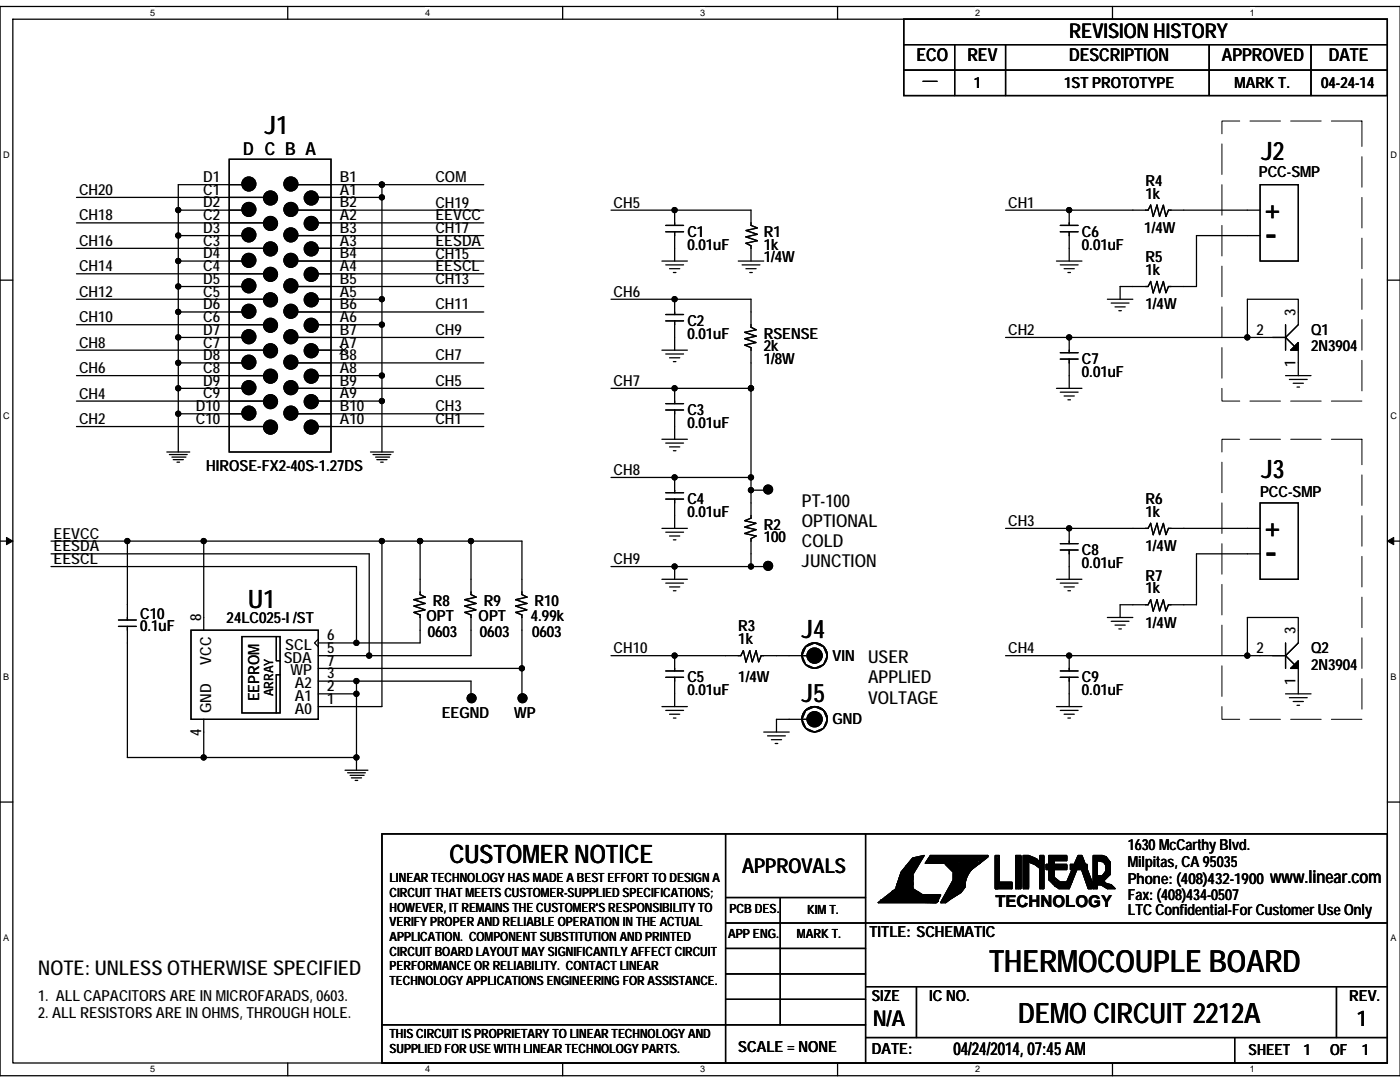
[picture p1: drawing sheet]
<svg xmlns="http://www.w3.org/2000/svg" width="279mm" height="216mm" viewBox="0 0 279 216" stroke-linecap="round" stroke-linejoin="round" font-family="sans-serif">
<path d="M0 1.3h279.4v213.4h-279.4zM2.6 3.8h274.3v208.3h-274.3z" fill="none" stroke="#000" stroke-width=".25"/>
<g fill="#fff">
<path d="M30 1.5h1v2.1h-1z"/>
<path d="M30 212.4h1v2h-1z"/>
</g>
<path d="M57.4 1.3v2.5M57.4 212.1v2.6" fill="none" stroke="#000" stroke-width=".25"/>
<g fill="#fff">
<path d="M84.9 1.5h1v2.1h-1z"/>
<path d="M84.9 212.4h1v2h-1z"/>
</g>
<path d="M112.3 1.3v2.5M112.3 212.1v2.6" fill="none" stroke="#000" stroke-width=".25"/>
<g fill="#fff">
<path d="M139.7 1.5h1v2.1h-1z"/>
<path d="M139.7 212.4h1v2h-1z"/>
</g>
<path d="M167.2 1.3v2.5M167.2 212.1v2.6" fill="none" stroke="#000" stroke-width=".25"/>
<g fill="#fff">
<path d="M194.6 1.5h1v2.1h-1z"/>
<path d="M194.6 212.4h1v2h-1z"/>
</g>
<path d="M222 1.3v2.5M222 212.1v2.6" fill="none" stroke="#000" stroke-width=".25"/>
<g fill="#fff">
<path d="M249.4 1.5h1v2.1h-1z"/>
<path d="M249.4 212.4h1v2h-1z"/>
<path d="M.7 29.9h1.2v2h-1.2z"/>
<path d="M277.5 29.9h1.3v2h-1.3z"/>
<path d="M.7 81.9h1.2v2.1h-1.2z"/>
<path d="M277.5 81.9h1.3v2.1h-1.3z"/>
</g>
<path d="M0 55.9h2.6M276.9 55.9h2.5" fill="none" stroke="#000" stroke-width=".25"/>
<g fill="#fff">
<path d="M.7 134h1.2v2h-1.2z"/>
<path d="M277.5 134h1.2v2h-1.2z"/>
</g>
<path d="M0 108h2.6M276.9 108h2.5" fill="none" stroke="#000" stroke-width=".25"/>
<path d="M1.3 107.2l1.3 .8-1.3 .7zM276.9 108l1.3-.8v1.5z" fill="#000" stroke="#000" stroke-width=".2"/>
<g fill="#fff">
<path d="M.7 186.1h1.2v2h-1.2z"/>
<path d="M277.5 186.1h1.2v2h-1.2z"/>
</g>
<g fill="none" stroke="#000" stroke-width=".25">
<path d="M180.4 3.8h96.5v15.3h-96.5zM180.4 8.9h96.5M180.4 14h96.5M190.5 8.9v10.2M200.7 8.9v10.2M241.3 8.9v10.2M261.6 8.9v10.2M45.7 31.8h20.4v58.4h-20.4zM48.3 36.9h-12.7v5M52.6 39.4h-37.3M59.5 36.9h16.7M63.5 39.4h12.7"/>
<path d="M76.2 39.4v20.3M76.2 36.9v2.5M76.2 36.9h20.3M251.5 36.9h7.6v15.2h-7.6zM15.3 59.7h37.3M15.3 54.6h37.3M15.3 44.5h37.3M35.6 41.9h12.7M35.6 47h12.7M35.6 52.1h12.7M35.6 57.2h12.7M35.6 41.9v5.1"/>
<path d="M35.6 47v5.1M35.6 57.2v5.1M35.6 52.1v5.1M52.6 49.6h-37.3M59.5 41.9h37M59.5 52.1h37M59.5 47h37M59.5 57.2h37M63.5 59.7h12.7M63.5 44.5h33M63.5 49.6h33M63.5 54.6h33"/>
<path d="M76.2 59.7v5.1M121.9 41.9h12.7M121.9 59.7h12.7M132.1 52.1h5.1M132.9 52.9h3.5M132.9 46.2h3.5M132.9 45h3.5M133.6 53.6h2.1M134.4 54.4h.5M134.6 41.9h15.3v3.1l1.3 .5-2.3 .5 2.3 .8-2.3 .5 2.3 .7-2.3 .5 1 .5v3.1M134.6 59.7h15.3v5.6l1 .5-2.3 .5 2.3 .8-2.3 .5 2.3 .7-2.3 .6 1.3 .5v8.1M134.6 46.2v5.9"/>
<path d="M134.6 41.9v3.1M134.6 59.7v3.1M147.3 52.1h5.1M148.1 52.9h3.6M148.9 53.6h2M149.6 54.4h.5M200.7 41.9h12.7M210.8 52.1h5.1M211.6 52.9h3.6M211.6 46.2h3.6M211.6 45h3.6M212.4 53.6h2"/>
<path d="M213.1 54.4h.5M213.4 41.9h15.7l.5-1 .5 2.3 .8-2.3 .5 2.3 .8-2.3 .5 2.3 .5-1.3h18.3M213.4 41.9v3.1M213.4 46.2v5.9M221 59.7h5.1M251.5 47h-12.7v10.2h-5.6l-.5 1.2-.5-2.2-.8 2.2-.5-2.2-.8 2.2-.5-2.2-.5 1h-5.6v2.5M15.3 75h37.3M15.3 69.9h37.3M15.3 64.8h37.3M35.6 62.3h12.7M35.6 67.3h12.7M35.6 72.4h12.7"/>
<path d="M35.6 72.4v5.1h12.7M35.6 67.3v5.1M35.6 62.3v5M35.6 77.5v5.1M59.5 62.3h37M59.5 72.4h37M59.5 67.3h37M59.5 77.5h37M63.5 64.8h12.7M63.5 75h12.7M63.5 69.9h5.1M76.2 64.8v10.2"/>
<path d="M76.2 75v5M121.9 77.5h12.7M132.1 69.9h5.1M132.9 70.6h3.5M132.9 64h3.5M132.9 62.8h3.5M133.6 71.4h2.1M134.4 72.2h.5M134.6 64v5.9M134.6 77.5v3M134.6 77.5h15.3M149.9 77.5v17.8"/>
<path d="M200.7 67.3h12.7M210.8 77.5h5.1M211.6 78.3h3.6M211.6 71.6h3.6M211.6 70.4h3.6M212.4 79h2M213.1 79.8h.5M213.4 67.3h35.5M213.4 71.6v5.9M213.4 67.3v3.1M221.8 60.5h3.5M222.5 61.2h2.1"/>
<path d="M223.3 62h.5M248.9 67.3v-7.6h10.2v5.1l-2.5 2.5 1.7 1.8M248.9 67.3h7.7M256.6 75h5M256.6 64.8v5.1M257.3 75.7h3.6M258.1 76.5h2M258.8 77.2h.6M259.1 69.9v5.1M15.3 85.1h37.3M33.3 90.2h4.6M33.8 90.7h3.6"/>
<path d="M34.3 91.2h2.8M34.6 91.7h2M35.3 92.2h.5M35.6 82.6h12.7M35.6 82.6v7.6M52.6 80h-37.3M59.5 82.6h37M63.5 80h12.7M63.5 85.1h33M73.9 90.2h4.6M74.4 90.7h3.6M75 91.2h2.7"/>
<path d="M75.2 91.7h2M76 92.2h.5M76.2 80v10.2M121.9 95.3h12.7M132.1 87.7h5.1M132.9 88.4h3.5M132.9 81.8h3.5M132.9 80.5h3.5M132.9 99.6h3.5M132.9 98.3h3.5M133.6 89.2h2.1M134.4 89.9h.5"/>
<path d="M134.6 95.3h15.3M134.6 81.8v5.9M134.6 99.6v5.8M134.6 95.3v3M149.9 97.8v5.6l-1.3 .5 2.3 .5-2.3 .8 2.3 .5-2.3 .7 2.3 .6-1 .5v5.6M149.9 95.3v2.5M149.9 97.8h2.5M152.4 97.8h.1M10.2 108h15.2v15.7M10.2 113.1h60.9v15.2M10.2 110.5h63.5v20.3M25.4 108h15.3"/>
<path d="M40.7 108h35.5M40.7 108v17.8M76.2 108v33h-12.7M76.2 108h7.6M83.8 108v10.6l1.1 .5-2.3 .6 2.3 .7-2.3 .5 2.3 .8-2.3 .5 1.2 .5v5.6h-12.7M83.8 108h10.2M94 108v10.6l1 .5-2.3 .6 2.3 .7-2.3 .5 2.3 .8-2.3 .5 1.3 .5v8.1h-20.3M94 108h10.2v10.6l1 .5-2.3 .6 2.3 .7-2.3 .5 2.3 .8-2.3 .5 1.3 .5v10.7M121.9 113.1h12.7v2.5M132.1 105.4h5.1M132.1 115.6h5.1M132.9 106.2h3.5"/>
<path d="M132.9 116.4h3.5M133.6 107h2.1M133.6 117.1h2.1M134.4 107.7h.5M134.4 117.9h.5M134.6 113.1h15.3M149.9 113.1h2.5M152.4 113.1h.1M200.7 105.4h12.7M210.8 115.6h5.1M211.6 116.4h3.6M211.6 109.7h3.6"/>
<path d="M211.6 108.5h3.6M212.4 117.1h2M213.1 117.9h.5M213.4 105.4h15.7l.5-1 .5 2.3 .8-2.3 .5 2.3 .8-2.3 .5 2.3 .5-1.3h18.3M213.4 109.7v5.9M213.4 105.4v3.1M251.5 110.5h-12.7v10.2h-5.6l-.5 1.2-.5-2.2-.8 2.2-.5-2.2-.8 2.2-.5-2.2-.5 1h-5.6v2.5M251.5 100.4h7.6v15.2h-7.6zM23.6 125h3.6M23.6 123.7h3.6M25.4 125v26.2h15.3M38.1 125.8h25.4v17.7h-25.4z"/>
<path d="M48.3 127h7.6v15.3h-7.6zM55.1 127v4.8h.8M55.9 134.6h-.8v7.7M63.5 130.8h10.2M63.5 138.5h7.6M63.5 133.4h40.7M63.5 135.9h7.6M63.5 127.5l-.7 .8 .7 .8M63.5 128.3h7.6M71.1 135.9h22.9v2.6M71.1 138.5v12.7M71.1 135.9v2.6"/>
<path d="M94 138.5h.1M104.2 133.4v5.1M104.2 138.5h.1M121.9 130.8h12.7M132.9 135.1h3.5M132.9 133.9h3.5M134.6 135.1v5.9M134.6 130.8h13.2l.6-1 .5 2.3 .7-2.3 .5 2.3 .8-2.3 .5 2.3 .5-1.3h8.1M134.6 130.8v3.1M160 130.8a2.53 2.53 0 0 1 2.6-2.5 2.53 2.53 0 0 1 2.5 2.5M160 130.8h1.1M200.7 130.8h12.7"/>
<path d="M211.6 135.1h3.6M211.6 133.9h3.6M213.4 130.8h35.5M213.4 130.8v3.1M213.4 135.1v5.9M221 123.2h5.1M221.8 124h3.5M222.5 124.7h2.1M223.3 125.5h.5M248.9 130.8v-7.6h10.2v5.1l-2.5 2.5 1.7 1.8M248.9 130.8h7.7M256.6 138.5h5"/>
<path d="M256.6 128.3v5.1M257.3 139.2h3.6M258.1 140h2M259.1 133.4v5.1M40.7 143.5v7.7M40.7 151.2h30.4M68.9 153.7h4.5M69.4 154.2h3.5M69.9 154.7h2.8M70.1 155.2h2.1M70.9 155.7h.5M71.1 151.2v2.5"/>
<path d="M132.1 141h5.1M132.9 141.8h3.5M133.6 142.5h2.1M134.4 143.3h.5M152.4 146.1h5.1M153.2 146.8h3.5M153.9 147.6h2.1M154.7 148.4h.5M160 143.5a2.53 2.53 0 0 1 2.6-2.5 2.53 2.53 0 0 1 2.5 2.5M160 143.5h-5v2.6M160 143.5h1.1M210.8 141h5.1"/>
<path d="M211.6 141.8h3.6M212.4 142.5h2M213.1 143.3h.5M258.8 140.7h.6M0 160h2.6M76.2 166.4h200.7v45.7h-200.7zM144.8 166.4v45.7M144.8 179.1h27.9M155.7 179.1v25.4M172.7 166.4v45.7M178.1 179.1l8.4 .2M178.1 179.3l8.4 .3"/>
<path d="M180.1 175l-.8 2.6-3 2.3 10.4 .2 .5-.8h-3l-2.6-1.7v-2.8l2.1-3.3-2.8 3.3-1 2.8-2.1 1.5M180.4 178.6h1.2M180.4 178.8h1.2M180.6 174.8l-.7 2M180.9 175l-1 2.8-2.1 1.5M180.9 176.8l-.3 .8M180.9 176l-.8 2.1M181.1 177.8l-2 1M181.1 178.1l-2 1M181.1 175v2.8M181.1 174.8v2.8l2.1 1.5M181.1 177.8l2.1 1.5"/>
<path d="M181.9 174.5l2.3-3.5-2.1 .5-2.2 2.8-1.1 3-3.5 2.8h11.7l.7-1.5h-3.5l-2.1-1.3v-2.8l2.3-3.8-2.3 .5-2.2 2.8-1.1 3.1M182.1 174.8v2.8l2.1 1.2M182.4 171.5h1.3v.2h-1.8v.3h1.3v.2h-1.8v.3h1.8v.2h-2.3v.3h2v.2h-2.3v.3h1.8v.5h-2v-.2h1.5v.5h.2h-2.2v.2h2.2v.5h-2.5v-.2h2.5v.7h-2.8v-.2h2.6v.7v-.2h-2.6v.2h2.8v.6v-.3h-3v.3h2.8v.2h-2.8v.3h3v.2h-3.3v.3h3.6v.2h-4.3v.3h5.3v.2h-5.8v.3h9.9v.2h-10.4v.3h10.1h-10.6v.2h10.6v.6v-.3h-11.4v.3h11.2M182.4 172.2l-1.5 1.8M183.2 171.2h.7M183.4 171.2l-.2 .3-1.1 .2-2 2.8M183.4 171.5l-.2 .2-1.1 .3-2 2.8-.8 2.5-3 2.3 10.4 .3 .5-.8h-3l-2.6-1.8v-2.8l2.1-3.3-2.8 3.3M184.9 171.7h11M184.9 172h.8M185.2 171.5h11.2M185.4 172h9.7M185.4 171.2h11"/>
<path d="M185.7 170.7h11.4M185.7 172.2h9.6M185.7 170.7v.3h11.4M185.7 170.7l-1 1.5h3.8l1.8 1.8v1.5l-2.6 4.6h1l3.1-2 .8-1M188.5 178.8h1.8M188.5 179.1h1.3M188.5 172l2.3 1.8M188.7 178.3h2.3M188.7 178.6h2.1M188.7 172.2l2.1 2.1-.3 1.5-1.8 3M189 178.1h2.5M189.3 177.6h2.5"/>
<path d="M189.3 177.8h2.5M189.3 171.7l1.5 1.5M189.5 177.3h2.8M189.5 171.5l1.8 1.5M189.8 177.1h2.5M190 176.3h2.6M190.3 174.3v1.5M190.3 172.5l1 1M190.3 171.7l1.2 2.1M190.3 173.5h3M190.3 176h2M190.5 174.3v1l-2.5 4.8"/>
<path d="M190.5 173.8h2.6M190.5 175h2.3M190.5 175.8h2.1M190.8 174h2.3M190.8 174.3h1.5v2.5l-1 1.5-2.6 1.6h-.5v-.6M190.8 174.8h1.5M190.8 175.3h1.2M190.8 174.5h2.3M191 173.8v1.7l-2.5 4.1M191.8 172.5l-.5 3.8-1.3 1.8M191.8 174v2.3l-1 1.3M191.8 171.5l-.3 3.3"/>
<path d="M192 176.8l-.7 1-2.3 1.8h-.8M192.3 171.5l-.5 1.2-.5 3.9-1.3 1.7M192.6 174.8v2h-2.8M192.6 173.5v2h-2.1M192.8 174v1.3M193.3 171.5l-1.8 1.5-.7-1M193.3 171.7l-1 1M193.3 173.8l-.2 .5M193.3 174l-1 1.8M193.8 172.7h-4l1.2 1.3v1.8l-2.5 4.1M194.3 172.5l-2.3 1.5v2.3M194.3 172.7l-2.3 1.6v2.3l-.7 1-2.3 1.7"/>
<path d="M194.3 171.7l-2 1.3M194.3 171.5l-2.5 1.7M194.6 172.5h-5.9l2.1 2v.5l-2.3 4.3M194.6 172.7l-2.8 2.1v2l-2.3 2h-.5l2-2.5h-.2v-2.3l-1-1h4M195.1 171.7l-3.1 1.8 1.3-1M195.7 172.2a5.3 5.3 0 0 0-3.1 4.8M197.1 170.7v.3M197.1 170.7l-3.3 2.5h-4M197.1 171l-4.5 3.5v2.1h-2.6M198.6 177.3h.6M198.6 171h.8v5.3h2.6v1h-3.4zM198.9 171.2v5.4"/>
<path d="M198.9 171.5v5.3M199.2 171.5v5.6h-.6v-6.4h.8v5.3h2.6v1.1h-3.4M199.2 171.2v5.6h2.5M199.2 176.6h2.5M202.7 170.7h1v6.4h-1zM202.7 171h1v6.3h-1zM203 171.2v5.9M203 171v5.8M203.2 171v6.3M203.5 171v5.8M203.5 171.2v5.9M204.2 170.7h1.1l1.2 .5 1 .8v-1.3h.8v6.4h-.8v-4.1l-1-.8-1.2-.5v5.4h-1.1z"/>
<path d="M204.2 171h1.1l1.2 .5 1 .7v-1.2h.8v6.3h-.8v-4.1l-1-.7-1.2-.5v5.3h-1.1zM204.5 171v5.8h.5v-5.6h1.3v.3h-1.3h2v.2h-2h2.3v.3h-1.3v.2h1.8v-1.2h.2v6.1h-.2v-4.9M204.7 171.5l2.1 .7 1.2 1M204.7 171v5.8M208 171.2v6.1M208 171v6.1M208 173l-1.2-1-2.1-.8v5.9M208.8 172.5h4.1v.7h-4.1zM208.8 172.7h4.1v.8h-4.1zM209.1 173h3.5M209.1 173.2h3.5M209.3 171h2"/>
<path d="M209.3 170.7h3.6v.8h-2.6v3.5l1.3 1h1.3l2.3-5.3h.7l2.1 5.3v1.1h-.8l-1.8-5.1-2 5.1h-2.1l-.7-.5-1.3-1.3zM209.3 171v4.5l1.3 1.3 .7 .5h2.1l2-5.1 1.8 5.1h.8v-1l-2.1-5.3h-.7M209.3 171.2h2M209.3 171h3.6v.7h-2.6v3.6l1.3 1h1.3M209.6 171v4.5h.7h-.2v-4.3M211.1 171h1.5M211.3 171.2h-1.5v4.1l1.8 1.5 1.5-.2 2.3-5.4M211.3 171.2h1.3h-1.5M212.6 171.5h-2.8v4l1.8 1.6 1.5-.3M213.6 172.7h3.3v.8h-3.3v-1h3.3v.7h-3.3M213.9 173h3M213.9 173.2h3"/>
<path d="M213.9 176h-3.8v.3h3.5v.3h-3v.2h2.8M215.2 171h.7v.5h-.7zM215.2 171.2l-2.3 5.4M215.4 171.7l-2.3 5.4M215.4 171l.5 .2-.7 .3v-.3h.7v.5h-1v.3M215.7 171l2.3 5.6M215.7 171.7l2 5.6M215.7 172l1.7 5.3M215.9 171.5l1.8 5.3M215.9 171.7l1.8 5.4M218.7 171.5h-.2v5.3M218.7 171.7v5.4"/>
<path d="M218.7 171.2h1M218.7 171.5h1.5M218.7 171.2h1.5l.8 .8 .3 1.8-1.8 1.7 2 1.3M218.7 171.5v5.3M218.7 171.2h-.2v5.4M218.7 171h1M219 175.8h1M219 174.8h1l.7-1v-1.3l-.5-.8-1.2-.2v5.6h-.8v-6.4h1.8l.7 .3 .8 1v2.3l-1.3 1.2M219 176h1.2l1.1 .8h.7M220.2 171.7l.5 .5M220.2 171.5l.8 .7 .3 1.8M220.2 171.5l.5 .5 .3 2.3"/>
<path d="M220.7 171.2l-.7-.2h-1.8v6.3h.8v-5.6l1.2 .3 .5 .7v1.3l-.7 1h-1M220.7 171.2l.8 1-.2 .5v1.3M220.7 171.5l.6 1M220.7 171.2l.6 1M221 172.7v1.3M221 172.5v1.3M221.3 173l.2-.5-.2 1.8-1.3 1.2h-1M221.3 174l-1.8 1.8 2 1.3M221.3 174l-1.3 1.3h-1M221.5 172v2.5l-1.3 1.3 .5 .5 1.1 .3 .7 .7h-1.5l-1.3-.7h-.7M221.5 172.7v1.3M222.3 177.1h-1.3l-1.3-.8h-.7h1.2l1.1 .8"/>
<path d="M276.9 160h2.5M144.8 184.2h132.1M144.8 189.3h27.9M144.8 194.3h27.9M144.8 199.4h27.9M172.7 196.9h104.2M182.9 196.9v10.1M266.7 196.9v10.1M76.2 204.5h96.5M172.7 207h104.2M246.4 207v5.1"/>
<circle cx="162.6" cy="130.8" r="2.53"/>
<circle cx="162.6" cy="143.5" r="2.53"/>
</g>
<path d="M243.9 24.2h27.9v55.8h-27.9zM243.9 87.7h27.9v55.8h-27.9z" fill="none" stroke="#000" stroke-width=".2" stroke-dasharray="6.1 2"/>
<g fill="#000" stroke="#000" stroke-width=".25">
<path d="M258.3 69.1l.8-.8v1.6h-1.5z" fill-rule="evenodd"/>
<path d="M258.3 69.1l.8-.8v1.6h-1.5z" fill-rule="evenodd"/>
<path d="M258.3 132.6l.8-.8v1.6h-1.5z" fill-rule="evenodd"/>
<path d="M258.3 132.6l.8-.8v1.6h-1.5z" fill-rule="evenodd"/>
<circle cx="49.7" cy="36.7" r="1.39"/>
<circle cx="54" cy="39.5" r="1.39"/>
<circle cx="58" cy="36.7" r="1.39"/>
<circle cx="62.1" cy="39.5" r="1.39"/>
<circle cx="76.2" cy="39.4" r=".5"/>
<circle cx="76.2" cy="36.8" r=".5"/>
<circle cx="35.6" cy="52.1" r=".5"/>
<circle cx="35.6" cy="41.9" r=".5"/>
<circle cx="35.6" cy="47" r=".5"/>
<circle cx="35.6" cy="57.2" r=".5"/>
<circle cx="49.7" cy="52" r="1.39"/>
<circle cx="49.7" cy="57" r="1.39"/>
<circle cx="49.7" cy="41.8" r="1.39"/>
<circle cx="49.7" cy="46.9" r="1.39"/>
<circle cx="54" cy="54.7" r="1.39"/>
<circle cx="54" cy="44.6" r="1.39"/>
<circle cx="54" cy="49.7" r="1.39"/>
<circle cx="54" cy="59.8" r="1.39"/>
<circle cx="58" cy="52" r="1.39"/>
<circle cx="58" cy="46.9" r="1.39"/>
<circle cx="58" cy="41.8" r="1.39"/>
<circle cx="58" cy="57" r="1.39"/>
<circle cx="62.1" cy="44.6" r="1.39"/>
<circle cx="62.1" cy="49.7" r="1.39"/>
<circle cx="62.1" cy="54.7" r="1.39"/>
<circle cx="62.1" cy="59.8" r="1.39"/>
<circle cx="76.2" cy="59.7" r=".5"/>
<circle cx="134.6" cy="59.7" r=".5"/>
<circle cx="134.6" cy="41.9" r=".5"/>
<circle cx="213.4" cy="41.9" r=".5"/>
<circle cx="35.6" cy="72.4" r=".5"/>
<circle cx="35.6" cy="77.5" r=".5"/>
<circle cx="35.6" cy="62.2" r=".5"/>
<circle cx="35.6" cy="67.3" r=".5"/>
<circle cx="49.7" cy="77.4" r="1.39"/>
<circle cx="49.7" cy="62.1" r="1.39"/>
<circle cx="49.7" cy="67.2" r="1.39"/>
<circle cx="49.7" cy="72.3" r="1.39"/>
<circle cx="54" cy="70" r="1.39"/>
<circle cx="54" cy="75.1" r="1.39"/>
<circle cx="54" cy="64.9" r="1.39"/>
<circle cx="58" cy="62.1" r="1.39"/>
<circle cx="58" cy="67.2" r="1.39"/>
<circle cx="58" cy="77.4" r="1.39"/>
<circle cx="58" cy="72.3" r="1.39"/>
<circle cx="62.1" cy="70" r="1.39"/>
<circle cx="62.1" cy="64.9" r="1.39"/>
<circle cx="62.1" cy="75.1" r="1.39"/>
<circle cx="76.2" cy="64.8" r=".5"/>
<circle cx="76.2" cy="74.9" r=".5"/>
<circle cx="134.6" cy="77.5" r=".5"/>
<circle cx="149.9" cy="77.5" r=".5"/>
<circle cx="213.4" cy="67.3" r=".5"/>
<circle cx="248.9" cy="67.3" r=".5"/>
<circle cx="35.6" cy="82.6" r=".5"/>
<circle cx="49.7" cy="82.4" r="1.39"/>
<circle cx="54" cy="80.1" r="1.39"/>
<circle cx="54" cy="85.2" r="1.39"/>
<circle cx="58" cy="82.4" r="1.39"/>
<circle cx="62.1" cy="85.2" r="1.39"/>
<circle cx="62.1" cy="80.1" r="1.39"/>
<circle cx="76.2" cy="80" r=".5"/>
<circle cx="134.6" cy="95.3" r=".5"/>
<circle cx="149.9" cy="97.8" r=".5"/>
<circle cx="149.9" cy="95.3" r=".5"/>
<circle cx="153.3" cy="97.7" r=".88"/>
<circle cx="25.4" cy="108" r=".5"/>
<circle cx="40.6" cy="108" r=".5"/>
<circle cx="76.2" cy="108" r=".5"/>
<circle cx="83.8" cy="108" r=".5"/>
<circle cx="94" cy="108" r=".5"/>
<circle cx="134.6" cy="113" r=".5"/>
<circle cx="149.9" cy="113" r=".5"/>
<circle cx="153.3" cy="112.9" r=".88"/>
<circle cx="213.4" cy="105.4" r=".5"/>
<circle cx="71.1" cy="138.4" r=".5"/>
<circle cx="71.1" cy="128.3" r=".5"/>
<circle cx="71.1" cy="135.9" r=".5"/>
<circle cx="73.7" cy="130.8" r=".5"/>
<circle cx="94.1" cy="139.3" r=".88"/>
<circle cx="104.1" cy="133.4" r=".5"/>
<circle cx="104.3" cy="139.3" r=".88"/>
<circle cx="134.6" cy="130.8" r=".5"/>
<circle cx="162.6" cy="130.8" r="1.51"/>
<circle cx="213.4" cy="130.8" r=".5"/>
<circle cx="248.9" cy="130.8" r=".5"/>
<circle cx="40.6" cy="151.1" r=".5"/>
<circle cx="71.1" cy="151.1" r=".5"/>
<circle cx="162.6" cy="143.5" r="1.51"/>
</g>
<path d="M67.8 69.1l1.6 1.6M69.4 69.1l-1.6 1.6" fill="none" stroke="#000" stroke-width=".2"/>
<g font-size="7.1">
<text x="252.5" y="49.1">-</text>
<text x="252.5" y="112.6">-</text>
</g>
<text font-size="6.1" x="197.4" y="193.9">THERMOCOUPLE BOARD</text>
<text font-size="5.6" x="203.2" y="204.1">DEMO CIRCUIT 2212A</text>
<g font-size="5.1">
<text x="52.9" y="26.8">J1</text>
<text x="251.7" y="31.9">J2</text>
<text x="252.5" y="43.7">+</text>
<text x="251.7" y="95.4">J3</text>
<text x="252.5" y="107.2">+</text>
<text x="49.6" y="121.3">U1</text>
<text x="160" y="127.4">J4</text>
<text x="160" y="140.1">J5</text>
<text x="89.7" y="172.1">CUSTOMER NOTICE</text>
</g>
<g font-size="4.3">
<text x="174.3" y="204.7">N/A</text>
<text x="270.8" y="204.7">1</text>
</g>
<g font-size="4.1">
<text x="213.4" y="7.6">REVISION HISTORY</text>
<text x="148.1" y="174.2">APPROVALS</text>
<text x="7.6" y="194.5">NOTE: UNLESS OTHERWISE SPECIFIED</text>
</g>
<g font-size="3.6">
<text x="182.9" y="12.2">ECO</text>
<text x="193.1" y="12.2">REV</text>
<text x="213.4" y="12.2">DESCRIPTION</text>
<text x="243.9" y="12.2">APPROVED</text>
<text x="265.2" y="12.2">DATE</text>
<text x="48.5" y="31">D C B A</text>
<text x="160" y="101.1">PT-100</text>
<text x="160" y="105.1">OPTIONAL</text>
<text x="160" y="109.2">COLD</text>
<text x="160" y="113.2">JUNCTION</text>
<text x="173.2" y="132.3">USER</text>
<text x="173.2" y="136.4">APPLIED</text>
<text x="173.2" y="140.4">VOLTAGE</text>
<text x="253.5" y="176.3">www.linear.com</text>
<text x="190.3" y="210.5">04/24/2014, 07:45 AM</text>
</g>
<text font-size="3.3" x="198.6" y="180.9">TECHNOLOGY</text>
<g font-size="3">
<text x="184.2" y="16">__</text>
<text x="194.3" y="17.5">1</text>
<text x="212.4" y="17.5">1ST PROTOTYPE</text>
<text x="246.4" y="17.5">MARK T.</text>
<text x="263.7" y="17.5">04-24-14</text>
<text x="251.2" y="35.3">PCC-SMP</text>
<text x="15.8" y="38.9">CH20</text>
<text x="40.6" y="36.3">D1</text>
<text x="40.6" y="41.4">D2</text>
<text x="40.6" y="38.9">C1</text>
<text x="67.8" y="38.9">A1</text>
<text x="67.8" y="36.3">B1</text>
<text x="67.8" y="41.4">B2</text>
<text x="86.9" y="36.3">COM</text>
<text x="86.9" y="41.4">CH19</text>
<text x="122.4" y="41.4">CH5</text>
<text x="201.2" y="41.4">CH1</text>
<text x="228.6" y="37.1">R4</text>
<text x="228.6" y="39.6">1k</text>
<text x="15.8" y="44">CH18</text>
<text x="40.6" y="43.9">C2</text>
<text x="40.6" y="46.5">D3</text>
<text x="67.8" y="43.9">A2</text>
<text x="67.8" y="46.5">B3</text>
<text x="86.9" y="46.5">CH17</text>
<text x="86.9" y="44">EEVCC</text>
<text x="137.2" y="47.3">C1</text>
<text x="152.4" y="47.3">R1</text>
<text x="215.9" y="47.3">C6</text>
<text x="228.4" y="46.5">1/4W</text>
<text x="15.8" y="49">CH16</text>
<text x="40.6" y="49">C3</text>
<text x="40.6" y="51.6">D4</text>
<text x="67.8" y="49">A3</text>
<text x="67.8" y="51.6">B4</text>
<text x="86.9" y="51.6">CH15</text>
<text x="86.9" y="49">EESDA</text>
<text x="137.2" y="49.8">0.01uF</text>
<text x="152.4" y="49.8">1k</text>
<text x="152.4" y="52.3">1/4W</text>
<text x="215.9" y="49.8">0.01uF</text>
<text x="228.6" y="52.3">R5</text>
<text x="15.8" y="59.2">CH12</text>
<text x="15.8" y="54.1">CH14</text>
<text x="40.6" y="54.1">C4</text>
<text x="40.6" y="56.6">D5</text>
<text x="40.6" y="59.2">C5</text>
<text x="67.8" y="54.1">A4</text>
<text x="67.8" y="56.6">B5</text>
<text x="67.8" y="59.2">A5</text>
<text x="86.9" y="56.7">CH13</text>
<text x="86.9" y="54.1">EESCL</text>
<text x="122.4" y="59.2">CH6</text>
<text x="228.6" y="54.9">1k</text>
<text x="15.8" y="64.3">CH10</text>
<text x="40.6" y="61.7">D6</text>
<text x="40.6" y="64.3">C6</text>
<text x="67.8" y="61.7">B6</text>
<text x="67.8" y="64.3">A6</text>
<text x="86.9" y="61.7">CH11</text>
<text x="137.2" y="65">C2</text>
<text x="228.6" y="61.7">1/4W</text>
<text x="258.6" y="63" transform="rotate(-90 258.6 63)">3</text>
<text x="15.8" y="69.4">CH8</text>
<text x="40.6" y="66.8">D7</text>
<text x="40.6" y="69.3">C7</text>
<text x="40.6" y="71.9">D8</text>
<text x="67.8" y="66.8">B7</text>
<text x="67.8" y="69.3">A7</text>
<text x="67.8" y="71.9">B8</text>
<text x="86.9" y="71.9">CH7</text>
<text x="86.9" y="66.8">CH9</text>
<text x="137.2" y="67.6">0.01uF</text>
<text x="152.4" y="67.6">RSENSE</text>
<text x="152.4" y="70.1">2k</text>
<text x="201.2" y="66.8">CH2</text>
<text x="250.8" y="66.8">2</text>
<text x="261.6" y="66.8">Q1</text>
<text x="261.6" y="70.1">2N3904</text>
<text x="15.8" y="74.4">CH6</text>
<text x="40.6" y="74.4">C8</text>
<text x="40.6" y="77">D9</text>
<text x="67.8" y="74.4">A8</text>
<text x="67.8" y="77">B9</text>
<text x="86.9" y="77">CH5</text>
<text x="122.4" y="77">CH7</text>
<text x="152.4" y="72.7">1/8W</text>
<text x="215.9" y="72.7">C7</text>
<text x="215.9" y="75.2">0.01uF</text>
<text x="258.6" y="73.1" transform="rotate(-90 258.6 73.1)">1</text>
<text x="15.8" y="79.5">CH4</text>
<text x="39.1" y="82">D10</text>
<text x="40.6" y="79.5">C9</text>
<text x="67.8" y="79.5">A9</text>
<text x="67.8" y="82">B10</text>
<text x="86.9" y="82.1">CH3</text>
<text x="137.2" y="82.8">C3</text>
<text x="15.8" y="84.6">CH2</text>
<text x="39.1" y="84.6">C10</text>
<text x="67.8" y="84.6">A10</text>
<text x="86.9" y="84.6">CH1</text>
<text x="137.2" y="85.4">0.01uF</text>
<text x="41.2" y="94">HIROSE-FX2-40S-1.27DS</text>
<text x="122.4" y="94.8">CH8</text>
<text x="137.2" y="100.6">C4</text>
<text x="228.6" y="100.6">R6</text>
<text x="251.5" y="99.1">PCC-SMP</text>
<text x="10.7" y="107.5">EEVCC</text>
<text x="137.2" y="103.1">0.01uF</text>
<text x="152.4" y="105.7">R2</text>
<text x="201.2" y="104.9">CH3</text>
<text x="228.6" y="103.1">1k</text>
<text x="10.7" y="110">EESDA</text>
<text x="10.7" y="112.5">EESCL</text>
<text x="122.4" y="112.5">CH9</text>
<text x="152.4" y="108.2">100</text>
<text x="215.9" y="110.8">C8</text>
<text x="215.9" y="113.3">0.01uF</text>
<text x="228.6" y="110">1/4W</text>
<text x="228.6" y="115.8">R7</text>
<text x="228.6" y="118.4">1k</text>
<text x="28" y="123.5">C10</text>
<text x="40.1" y="124" transform="rotate(-90 40.1 124)">8</text>
<text x="45.2" y="124.2">24LC025-I /ST</text>
<text x="85.1" y="124">OPT</text>
<text x="86.4" y="120.9">R8</text>
<text x="95.5" y="124">OPT</text>
<text x="96.5" y="120.9">R9</text>
<text x="105.9" y="124">4.99k</text>
<text x="106.7" y="120.9">R10</text>
<text x="228.6" y="125.2">1/4W</text>
<text x="28" y="126">0.1uF</text>
<text x="56.9" y="129.7">SCL</text>
<text x="65.3" y="127.8">6</text>
<text x="65.3" y="130.3">5</text>
<text x="85.4" y="127">0603</text>
<text x="95.8" y="127">0603</text>
<text x="106.2" y="127">0603</text>
<text x="122.4" y="130.3">CH10</text>
<text x="147.3" y="126">R3</text>
<text x="147.3" y="128.5">1k</text>
<text x="166.1" y="131.8">VIN</text>
<text x="201.2" y="130.3">CH4</text>
<text x="250.8" y="130.3">2</text>
<text x="258.6" y="126.5" transform="rotate(-90 258.6 126.5)">3</text>
<text x="261.6" y="130.3">Q2</text>
<text x="42.1" y="132.7" transform="rotate(-90 42.1 132.7)">VCC</text>
<text x="56.6" y="132.2">SDA</text>
<text x="58" y="134.8">WP</text>
<text x="58.8" y="137.3">A2</text>
<text x="65.3" y="132.8">7</text>
<text x="65.3" y="137.9">2</text>
<text x="65.3" y="135.4">3</text>
<text x="137.2" y="136.2">C5</text>
<text x="147.3" y="136.2">1/4W</text>
<text x="215.9" y="136.2">C9</text>
<text x="258.6" y="136.6" transform="rotate(-90 258.6 136.6)">1</text>
<text x="261.6" y="133.6">2N3904</text>
<text x="42.1" y="142.3" transform="rotate(-90 42.1 142.3)">GND</text>
<text x="51.7" y="140" transform="rotate(-90 51.7 140)">EEPROM</text>
<text x="58.8" y="142.4">A0</text>
<text x="58.8" y="139.8">A1</text>
<text x="65.3" y="140.5">1</text>
<text x="88.2" y="143.3">EEGND</text>
<text x="102.6" y="143.3">WP</text>
<text x="137.2" y="138.7">0.01uF</text>
<text x="215.9" y="138.7">0.01uF</text>
<text x="40.1" y="146.8" transform="rotate(-90 40.1 146.8)">4</text>
<text x="166.1" y="144.5">GND</text>
<text x="225.1" y="173">Milpitas, CA 95035</text>
<text x="225.1" y="169.7">1630 McCarthy Blvd.</text>
<text x="225.1" y="179.6">Fax: (408)434-0507</text>
<text x="225.1" y="176.3">Phone: (408)432-1900</text>
<text x="225.1" y="182.6">LTC Confidential-For Customer Use Only</text>
<text x="173.5" y="187">TITLE: SCHEMATIC</text>
<text x="7.6" y="199.7">1. ALL CAPACITORS ARE IN MICROFARADS, 0603.</text>
<text x="7.6" y="203.2">2. ALL RESISTORS ARE IN OHMS, THROUGH HOLE.</text>
<text x="174" y="199.7">SIZE</text>
<text x="185.4" y="199.7">IC NO.</text>
<text x="269.3" y="199.7">REV.</text>
<text x="147.3" y="209.8">SCALE = NONE</text>
<text x="174" y="210.3">DATE:</text>
<text x="249.2" y="210.6">SHEET</text>
<text x="260.1" y="210.6">1</text>
<text x="265.5" y="210.6">OF</text>
<text x="271.8" y="210.6">1</text>
</g>
<g font-size="2.5">
<text x="54.5" y="139" transform="rotate(-90 54.5 139)">ARRAY</text>
<text x="77.7" y="176.1">LINEAR TECHNOLOGY HAS MADE A BEST EFFORT TO DESIGN A</text>
<text x="77.7" y="179">CIRCUIT THAT MEETS CUSTOMER-SUPPLIED SPECIFICATIONS;</text>
<text x="77.7" y="181.9">HOWEVER, IT REMAINS THE CUSTOMER'S RESPONSIBILITY TO</text>
<text x="77.7" y="184.8">VERIFY PROPER AND RELIABLE OPERATION IN THE ACTUAL</text>
<text x="145.6" y="182.2">PCB DES.</text>
<text x="161.1" y="182.4">KIM T.</text>
<text x="77.7" y="187.8">APPLICATION. COMPONENT SUBSTITUTION AND PRINTED</text>
<text x="77.7" y="190.7">CIRCUIT BOARD LAYOUT MAY SIGNIFICANTLY AFFECT CIRCUIT</text>
<text x="145.3" y="187.3">APP ENG.</text>
<text x="159" y="187.3">MARK T.</text>
<text x="77.7" y="193.6">PERFORMANCE OR RELIABILITY. CONTACT LINEAR</text>
<text x="77.7" y="196.5">TECHNOLOGY APPLICATIONS ENGINEERING FOR ASSISTANCE.</text>
<text x="77.7" y="207.1">THIS CIRCUIT IS PROPRIETARY TO LINEAR TECHNOLOGY AND</text>
<text x="77.7" y="210.1">SUPPLIED FOR USE WITH LINEAR TECHNOLOGY PARTS.</text>
</g>
<g font-size="1.8">
<text x="30" y="3.2">5</text>
<text x="84.9" y="3.2">4</text>
<text x="139.7" y="3.2">3</text>
<text x="194.6" y="3.2">2</text>
<text x="249.4" y="3.2">1</text>
<text x=".7" y="31.5">D</text>
<text x="277.5" y="31.5">D</text>
<text x=".7" y="83.6">C</text>
<text x="277.5" y="83.6">C</text>
<text x=".7" y="135.6">B</text>
<text x="277.5" y="135.6">B</text>
<text x=".7" y="187.7">A</text>
<text x="277.5" y="187.7">A</text>
<text x="30" y="214">5</text>
<text x="84.9" y="214">4</text>
<text x="139.7" y="214">3</text>
<text x="194.6" y="214">2</text>
<text x="249.4" y="214">1</text>
</g>
</svg>
